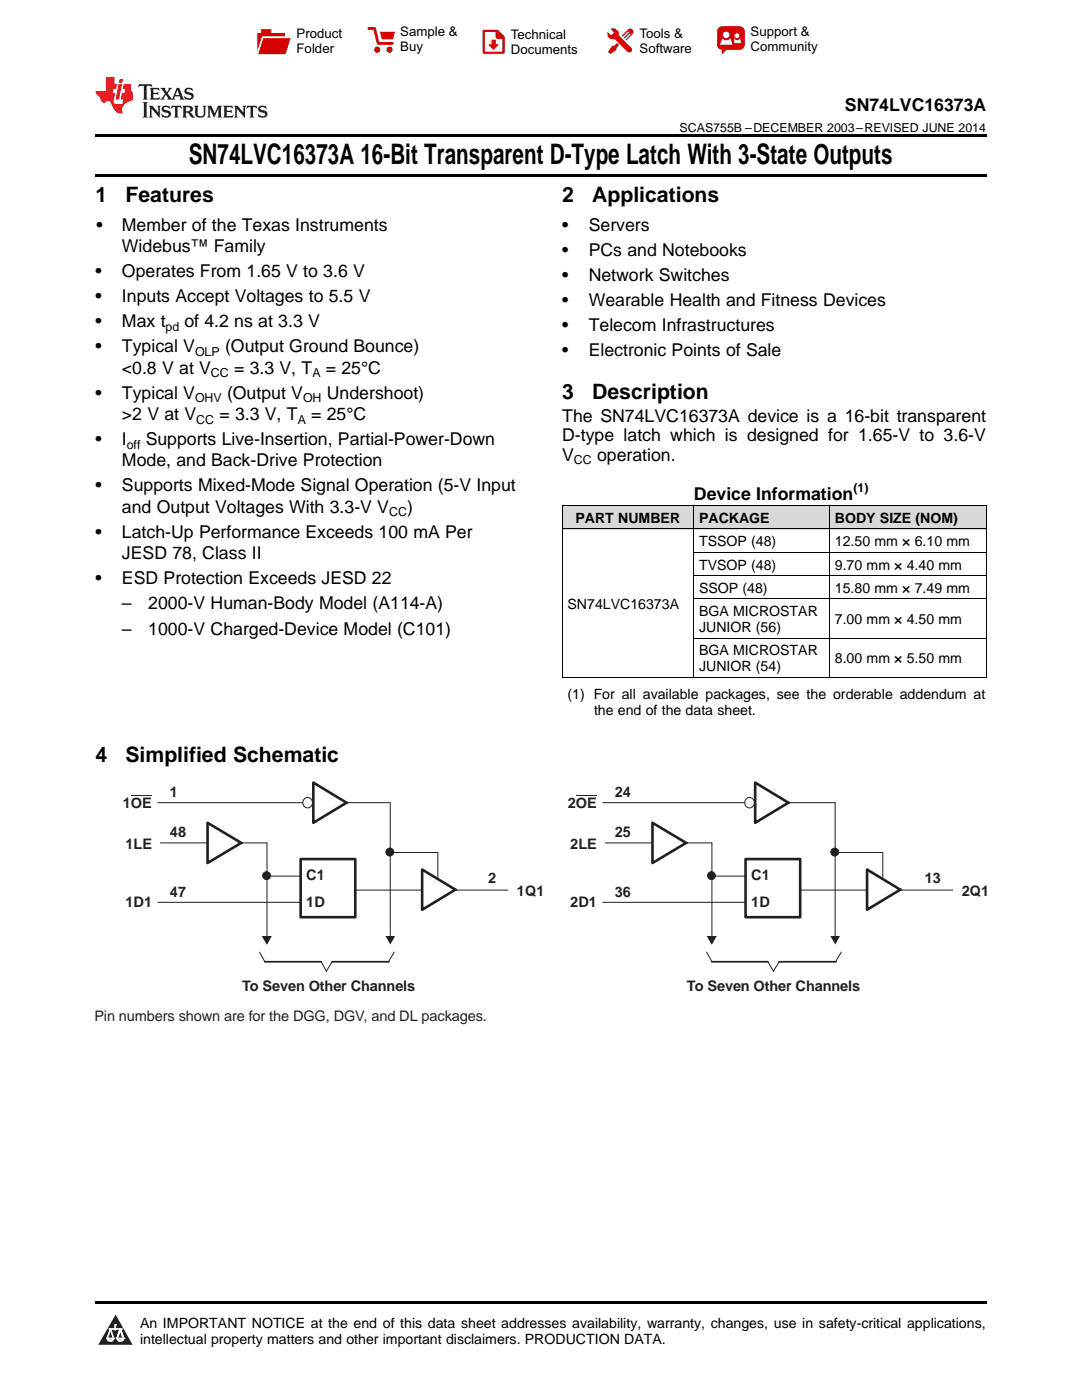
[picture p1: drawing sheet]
<svg xmlns="http://www.w3.org/2000/svg" width="216mm" height="279mm" viewBox="0 0 216 279" stroke-linecap="round" stroke-linejoin="round" font-family="sans-serif">
<g fill="#d8d8d8">
<path d="M112.2 101h26.2v4.6h-26.2z"/>
<path d="M138.4 101h27.1v4.6h-27.1z"/>
<path d="M165.5 101h31.3v4.6h-31.3z"/>
</g>
<path d="M23.1 262.4l3.4 6h-6.9z" fill="#231f20"/>
<path d="M21.4 267.1h1.2l-.3 .5h-.3a.55 .55 0 0 1-.6-.5z" fill-rule="evenodd" fill="#fff"/>
<path d="M21.4 267.1h1.2l-.3 .5h-.3a.55 .55 0 0 1-.6-.5z" fill="none" stroke="#231f20" stroke-width=".34"/>
<path d="M21.4 267.1l1.2 .1-.3 .4h-.5z" fill="none" stroke="#fff" stroke-width=".34"/>
<path d="M23 265.3h.1" fill="none" stroke="#fff" stroke-width=".34"/>
<path d="M23 264.4v.9z" fill="#fff"/>
<path d="M23 264.4v.9z" fill="none" stroke="#fff" stroke-width=".34"/>
<circle cx="23" cy="264.4" r=".17" fill="#fff"/>
<path d="M21.9 265.2h.1" fill="none" stroke="#fff" stroke-width=".34"/>
<path d="M21.9 265.2h2.3z" fill="#fff"/>
<path d="M21.9 265.2h2.3z" fill="none" stroke="#fff" stroke-width=".34"/>
<circle cx="24.2" cy="265.2" r=".17" fill="#fff"/>
<path d="M23.3 267.1h.1" fill="none" stroke="#fff" stroke-width=".34"/>
<path d="M24 265.2l-.7 1.9z" fill="#fff"/>
<path d="M24 265.2l-.7 1.9z" fill="none" stroke="#fff" stroke-width=".34"/>
<path d="M24 265.2l.7 1.9z" fill="#fff"/>
<path d="M24 265.2l.7 1.9z" fill="none" stroke="#fff" stroke-width=".34"/>
<path d="M24.6 267.1h.1" fill="none" stroke="#fff" stroke-width=".34"/>
<circle cx="21.4" cy="267.1" r=".17" fill="#fff"/>
<path d="M22.1 265.2l-.7 1.9z" fill="#fff"/>
<path d="M22.1 265.2l-.7 1.9z" fill="none" stroke="#fff" stroke-width=".34"/>
<path d="M22.1 265.2l.5 1.9z" fill="#fff"/>
<path d="M22.1 265.2l.5 1.9z" fill="none" stroke="#fff" stroke-width=".34"/>
<circle cx="22.6" cy="267.1" r=".17" fill="#fff"/>
<path d="M23.4 267.1h1.3a.65 .65 0 0 1-.7 .5 .65 .65 0 0 1-.6-.5z" fill-rule="evenodd" fill="#fff"/>
<path d="M23.4 267.1h1.3a.65 .65 0 0 1-.7 .5 .65 .65 0 0 1-.6-.5z" fill="none" stroke="#231f20" stroke-width=".34"/>
<path d="M23.4 267.1h1.3l-.4 .5h-.6z" fill="none" stroke="#fff" stroke-width=".34"/>
<path d="M23.3 267.1h.1" fill="none" stroke="#fff" stroke-width=".34"/>
<circle cx="24.7" cy="267.1" r=".17" fill="#fff"/>
<path d="M19 259.7h177.8v.5h-177.8z" fill="#000"/>
<path d="M32 168.2h21.3v19.2M77.9 170.1h9.5v5.7" fill="none" stroke="#231f20" stroke-width=".2"/>
<path d="M60 171.4h10.9v11.6h-10.9z" fill="none" stroke="#231f20" stroke-width=".52"/>
<path d="M52.2 186.8h2l-.9 1.7z" fill-rule="evenodd" fill="#231f20"/>
<path d="M31.5 160.2h46.4v27.2M53.3 174.8h6.7M70.9 177.6h30.4M77.9 170.1h.1M31.5 180.1h28.5" fill="none" stroke="#231f20" stroke-width=".2"/>
<circle cx="77.8" cy="170.1" r=".78" fill="#231f20"/>
<g fill="none" stroke="#231f20" stroke-width=".2">
<path d="M53.3 174.8h.1"/>
<circle cx="77.8" cy="170.1" r=".78"/>
</g>
<circle cx="53.2" cy="174.8" r=".78" fill="#231f20"/>
<circle cx="53.2" cy="174.8" r=".78" fill="none" stroke="#231f20" stroke-width=".2"/>
<path d="M76.9 186.8h1.9l-.9 1.7z" fill-rule="evenodd" fill="#231f20"/>
<path d="M26.1 158.8h4.2M51.8 190l1 1.9M64.1 191.9l1 2 1.2-2M78.7 190l-1.2 1.9" fill="none" stroke="#231f20" stroke-width=".2"/>
<path d="M52.8 191.9h11.3M66.3 191.9h11.3" fill="none" stroke="#231f20" stroke-width=".35"/>
<path d="M41.4 164.2l6.7 4-6.7 4z" fill="#fff"/>
<path d="M41.4 164.2l6.7 4-6.7 4z" fill="none" stroke="#231f20" stroke-width=".52"/>
<circle cx="48.1" cy="168.2" r=".17" fill="#231f20"/>
<path d="M84.2 173.5l6.7 4.1-6.7 4z" fill="#fff"/>
<path d="M84.2 173.5l6.7 4.1-6.7 4z" fill="none" stroke="#231f20" stroke-width=".52"/>
<circle cx="90.9" cy="177.6" r=".17" fill="#231f20"/>
<path d="M120.8 168.2h21.3v19.2M166.6 170.1h9.6v5.7" fill="none" stroke="#231f20" stroke-width=".2"/>
<path d="M148.8 171.4h10.9v11.6h-10.9z" fill="none" stroke="#231f20" stroke-width=".52"/>
<path d="M141 186.8h2l-.9 1.7z" fill-rule="evenodd" fill="#231f20"/>
<path d="M120.3 160.2h46.3v27.2M142.1 174.8h6.7M159.7 177.6h30.4M166.6 170.1h.1M120.3 180.1h28.5" fill="none" stroke="#231f20" stroke-width=".2"/>
<circle cx="166.6" cy="170.1" r=".78" fill="#231f20"/>
<g fill="none" stroke="#231f20" stroke-width=".2">
<path d="M142.1 174.8h.1"/>
<circle cx="166.6" cy="170.1" r=".78"/>
</g>
<circle cx="142" cy="174.8" r=".78" fill="#231f20"/>
<circle cx="142" cy="174.8" r=".78" fill="none" stroke="#231f20" stroke-width=".2"/>
<path d="M165.7 186.8h1.9l-1 1.7z" fill-rule="evenodd" fill="#231f20"/>
<path d="M114.8 158.8h4.2" fill="none" stroke="#231f20" stroke-width=".2"/>
<path d="M130.2 164.2l6.7 4-6.7 4z" fill="#fff"/>
<path d="M130.2 164.2l6.7 4-6.7 4z" fill="none" stroke="#231f20" stroke-width=".52"/>
<circle cx="136.9" cy="168.2" r=".17" fill="#231f20"/>
<path d="M173 173.5l6.6 4.1-6.6 4z" fill="#fff"/>
<path d="M173 173.5l6.6 4.1-6.6 4z" fill="none" stroke="#231f20" stroke-width=".52"/>
<circle cx="179.6" cy="177.6" r=".17" fill="#231f20"/>
<path d="M62.5 156.2l6.6 4-6.6 4z" fill="#fff"/>
<path d="M62.5 156.2l6.6 4-6.6 4z" fill="none" stroke="#231f20" stroke-width=".52"/>
<circle cx="69.1" cy="160.2" r=".17" fill="#231f20"/>
<path d="M61.5 160.2h.1" fill="none" stroke="#231f20" stroke-width=".2"/>
<circle cx="61.3" cy="160.2" r="1.01" fill="#fff"/>
<circle cx="61.3" cy="160.2" r="1.01" fill="none" stroke="#231f20" stroke-width=".2"/>
<path d="M150.7 156.2l6.6 4-6.6 4z" fill="#fff"/>
<path d="M150.7 156.2l6.6 4-6.6 4z" fill="none" stroke="#231f20" stroke-width=".52"/>
<circle cx="157.3" cy="160.2" r=".17" fill="#231f20"/>
<path d="M149.6 160.2h.1" fill="none" stroke="#231f20" stroke-width=".2"/>
<circle cx="149.5" cy="160.2" r="1.01" fill="#fff"/>
<g fill="none" stroke="#231f20" stroke-width=".2">
<path d="M141 190l1.1 1.9M153.2 191.9l1.1 2 1.2-2M167.9 190l-1.2 1.9"/>
<circle cx="149.5" cy="160.2" r="1.01"/>
</g>
<path d="M142.1 191.9h11.1M155.5 191.9h11.3" fill="none" stroke="#231f20" stroke-width=".35"/>
<path d="M112.2 105.6h84.6M112.2 100.9h84.6M112.2 101v34.3M138.4 101v34.3M138.4 119.5h58.4M138.4 114.9h58.4M138.4 110.2h58.4M165.5 101v34.3M196.8 101v34.3M112.2 135.2h84.6M138.4 127.4h58.4" fill="none" stroke="#000" stroke-width=".2"/>
<path d="M19 34.8h177.8v.5h-177.8zM19 26.8h177.8v.6h-177.8z" fill="#000"/>
<path d="M27.7 16.8l-.1 .6 .6-.3 .5 .1v.1v2.2l-.2 .4h1l-.2-.4v-2.2v-.1l.5-.1 .6 .3-.2-.6zM29.9 17.5l.2 .4v1.6l-.2 .4h1.9l.1-.6a1.09 1.09 0 0 1-1.3 .1v-.6h.6l.4 .2v-.7l-.2 .2h-.8v-.5l.2-.2a1.01 1.01 0 0 1 1 .3l-.1-.6zM32 17.5l.9 1.2-1 1.2h.9l-.2-.2 .5-.8 .5 .8-.3 .2h1.7l-.2-.2 .1-.5h1l.1 .5-.2 .2h1l-.3-.4-.7-2h-.5l-1 2.2-.8-1.1 .9-1.1h-.9l.2 .2-.4 .7-.4-.6 .2-.3zM35.4 17.9l.4 1.1h-.8zM37 17.7a.66 .66 0 0 0-.2 .7 .66 .66 0 0 0 .6 .5l.7 .1 .1 .3a.8 .8 0 0 1-.7 .3 .8 .8 0 0 1-.7-.5l.1 .8 .2-.1a.94 .94 0 0 0 1.1 0 .94 .94 0 0 0 .4-.9 1.48 1.48 0 0 0-1.3-.6v-.4a1.1 1.1 0 0 1 1.2 .2l-.2-.6-.2 .1-.5-.1zM28.5 20.4l.2 .4v2.3l-.2 .4h1l-.2-.4v-2.3l.2-.4zM29.7 21.1l.2 .4v1.6l-.2 .4h.8l-.3-.4 .1-1.4 1.6 1.8v-2l.2-.4h-.7l.2 .2v1.1l-1.2-1.3zM32.5 21.2a.66 .66 0 0 0-.2 .8 .66 .66 0 0 0 .6 .4l.6 .2 .2 .2a.8 .8 0 0 1-.8 .4 .8 .8 0 0 1-.7-.5l.2 .8 .2-.2a.94 .94 0 0 0 1 .1 .94 .94 0 0 0 .5-.9 1.47 1.47 0 0 0-1.3-.6l-.1-.4a1.1 1.1 0 0 1 1.3 .2l-.2-.6-.2 .1-.5-.1zM34.3 21.1l-.2 .6a.64 .64 0 0 1 .8-.3v1.7l-.2 .4h1l-.3-.4 .1-1.7a.66 .66 0 0 1 .8 .3l-.2-.6zM36.3 21.1l.3 .4v1.6l-.3 .4h1l-.2-.3v-.7h.5l.1 .2a.8 .8 0 0 0 1.2 .6l-1-.9a.62 .62 0 0 0 .6-.6 .62 .62 0 0 0-.6-.7zM37.1 21.4h.1a.48 .48 0 0 1 .6 .1 .48 .48 0 0 1 .1 .5l-.2 .2h-.6zM38.7 21.1l.2 .2a2.29 2.29 0 0 0 .4 2 1.05 1.05 0 0 0 1.7-.7v-1.3l.2-.2h-.8l.2 .4v1.1a.61 .61 0 0 1-.6 .6 .61 .61 0 0 1-.6-.6v-1.1l.3-.4zM41.3 21.1l.3 .4v1.6l-.3 .4h.8l-.2-.4v-1.5l.8 1.9 .9-1.9v1.5l-.2 .4h.9l-.2-.4v-1.6l.2-.4h-.8l-.7 1.5-.6-1.5zM44.5 21.1l.2 .4v1.6l-.2 .4h1.9l.2-.6a1.1 1.1 0 0 1-1.4 .1v-.6h.6l.4 .1v-.6l-.2 .2h-.8v-.6l.2-.1a1.02 1.02 0 0 1 1.1 .3l-.2-.6zM46.7 21.1l.2 .4v1.6l-.2 .4h.8l-.3-.4 .1-1.4 1.6 1.8v-2l.2-.4h-.7l.2 .2v1.1l-1.2-1.3zM49.3 21.1l-.1 .6a.64 .64 0 0 1 .8-.3v1.7l-.3 .4h1l-.2-.4v-1.7a.66 .66 0 0 1 .8 .3l-.1-.6zM51.7 21.2a.66 .66 0 0 0-.2 .8 .66 .66 0 0 0 .7 .4l.6 .2 .1 .2a.8 .8 0 0 1-.7 .4 .8 .8 0 0 1-.7-.5l.1 .8 .2-.2a.94 .94 0 0 0 1.1 .1 .94 .94 0 0 0 .4-.9 1.48 1.48 0 0 0-1.2-.6l-.1-.4a1.1 1.1 0 0 1 1.2 .2l-.2-.6-.1 .1-.6-.1z" fill="#231f20"/>
<path d="M21.1 15.4v2.8h-2v.4l.9 1a.96 .96 0 0 0 1 .9 .59 .59 0 0 1 .5-.4 .59 .59 0 0 1 .5 .3l.4 .8a1.61 1.61 0 0 0 2.1 1.4 1.63 1.63 0 0 1 1.1-2.3l.9-.3v-1.5a1.6 1.6 0 0 1-.4-1.7h-1.4l-.2 .9h.5l-.2 .8h-.5l-.2 1v.3l.5 .1-.2 .9h-.7a.74 .74 0 0 1-1-.7l.3-1.6h-.5l.2-.8h.5l.1-.9h-.4v-1.4zM23.7 16.8l-.7 3.1h.8l.6-3.1zM23.8 15.8l-.1 .7h.7l.2-.7z" fill="#ee1d23"/>
<g fill="#d60000">
<path d="M52.1 5.8h2v.8h2.8v4.2h-5.5v-4.2h.7z" fill-rule="evenodd"/>
<path d="M52.4 7.5h5.6l-1 3.3h-5.6z" fill-rule="evenodd"/>
</g>
<path d="M52.4 7.4h5.7l-.1 .1h-5.5l-1.1 3.3z" fill-rule="evenodd" fill="#fff"/>
<path d="M52.4 7.4h5.7l-.1 .1h-5.5l-1.1 3.3z" fill="none" stroke="#fff" stroke-width=".2"/>
<path d="M73.6 5.7h1.1l.7 2.9h2.9" fill="none" stroke="#d60000" stroke-width=".55"/>
<g fill="#d60000">
<path d="M75.8 6.3h3l-.4 1.6h-2.2z" fill-rule="evenodd"/>
<circle cx="75.3" cy="9.9" r=".62"/>
<circle cx="77.7" cy="9.9" r=".62"/>
</g>
<path d="M96.5 6.2h2.7l1.3 1.2v3.1h-4z" fill="none" stroke="#d60000" stroke-width=".44"/>
<g fill="#d60000">
<path d="M98.1 7.9h.8v1h.5l-.9 1.1-1-1v-.1h.6z" fill-rule="evenodd"/>
<path d="M98.9 6.2h.3l1.3 1.2v.4h-1.3l-.3-.4z" fill-rule="evenodd"/>
<path d="M121.9 5.7h.8l.7 .6 .1 .7 2.5 2.5-.8 .8-2.3-2.3-1.1-.2-.6-.6v-.8l.7 .6 .5-.4v-.2l-.5-.5z" fill-rule="evenodd"/>
<path d="M122.2 9.1h.4l.5-.5 .4 .4-.5 .5v.4l-1.2 .9-.5-.5z" fill-rule="evenodd"/>
<path d="M125.3 5.9a.67 .67 0 0 1 .9 0 .67 .67 0 0 1 0 .9z" fill-rule="evenodd"/>
<path d="M125.3 5.9l.9 .9-1.2 1.2h-.2v-.2l1-.9v-.2h-.2l-.9 1h-.2v-.2l.9-1 .1-.2h-.3l-.9 1h-.2v-.2z" fill-rule="evenodd"/>
<circle cx="125.6" cy="9.9" r=".54"/>
</g>
<path d="M123.3 6.3v.7" fill="none" stroke="#d60000" stroke-width=".2"/>
<g fill="#d60000">
<path d="M143.4 5.5l.6-.2h3.6a.95 .95 0 0 1 1 .9v2.8a.95 .95 0 0 1-1 .9h-3.6a.95 .95 0 0 1-.9-.9v-2.8z" fill-rule="evenodd"/>
<path d="M144 9.9h.9l-.7 .9h-.2z" fill-rule="evenodd"/>
</g>
<g fill="#fff">
<path d="M146.6 8.6h1.3z"/>
<path d="M144.1 7.8h.3l.1 .2h.8l.2-.2h.3l.4 1.1h-2.5z" fill-rule="evenodd"/>
<path d="M146.4 7.8h.3l.1 .2h.5l.2-.2h.2l.2 .8h-1.3z" fill-rule="evenodd"/>
<circle cx="144.9" cy="6.9" r=".65"/>
<circle cx="147" cy="7.1" r=".48"/>
</g>
<text font-size="5.6" x="37.7" y="32.8">SN74LVC16373A 16-Bit Transparent D-Type Latch With 3-State Outputs</text>
<g font-size="4.2">
<text x="19" y="40.4">1</text>
<text x="25" y="40.4">Features</text>
<text x="112.2" y="40.4">2</text>
<text x="118.2" y="40.4">Applications</text>
<text x="112.2" y="79.6">3</text>
<text x="118.2" y="79.6">Description</text>
<text x="19" y="152.2">4</text>
<text x="25" y="152.2">Simplified Schematic</text>
</g>
<g font-size="3.5">
<text x="168.6" y="22.2">SN74LVC16373A</text>
<text x="19.2" y="46.1">•</text>
<text x="24.3" y="46.1">Member of the Texas Instruments</text>
<text x="112.2" y="46.1">•</text>
<text x="117.5" y="46.1">Servers</text>
<text x="24.3" y="50.3">Widebus™ Family</text>
<text x="112.2" y="51.1">•</text>
<text x="117.5" y="51.1">PCs and Notebooks</text>
<text x="19" y="55.3">•</text>
<text x="24.3" y="55.3">Operates From 1.65 V to 3.6 V</text>
<text x="112.2" y="56.1">•</text>
<text x="117.5" y="56.1">Network Switches</text>
<text x="19" y="60.3">•</text>
<text x="19" y="65.3">•</text>
<text x="24.3" y="60.3">Inputs Accept Voltages to 5.5 V</text>
<text x="24.3" y="65.3">Max t</text>
<text x="36.8" y="65.3">of 4.2 ns at 3.3 V</text>
<text x="112.2" y="61.1">•</text>
<text x="117.5" y="61.1">Wearable Health and Fitness Devices</text>
<text x="19" y="70.3">•</text>
<text x="24.3" y="70.3">Typical V</text>
<text x="44.9" y="70.3">(Output Ground Bounce)</text>
<text x="112.2" y="66.1">•</text>
<text x="112.2" y="71.1">•</text>
<text x="117.5" y="66.1">Telecom Infrastructures</text>
<text x="117.5" y="71.1">Electronic Points of Sale</text>
<text x="24.3" y="74.6">&lt;0.8 V at V</text>
<text x="46.7" y="74.6">= 3.3 V, T</text>
<text x="65" y="74.6">= 25°C</text>
<text x="19" y="79.6">•</text>
<text x="24.3" y="79.6">Typical V</text>
<text x="24.3" y="83.8">&gt;2 V at V</text>
<text x="43.8" y="83.8">= 3.3 V, T</text>
<text x="45.3" y="79.6">(Output V</text>
<text x="62.1" y="83.8">= 25°C</text>
<text x="65.2" y="79.6">Undershoot)</text>
<text x="19" y="88.8">•</text>
<text x="24.3" y="88.8">I</text>
<text x="29.1" y="88.8">Supports Live-Insertion, Partial-Power-Down</text>
<text x="112.2" y="84.2">The SN74LVC16373A device is a 16-bit transparent</text>
<text x="112.2" y="88.1">D-type latch which is designed for 1.65-V to 3.6-V</text>
<text x="24.3" y="93.1">Mode, and Back-Drive Protection</text>
<text x="112.2" y="92">V</text>
<text x="119.1" y="92">operation.</text>
<text x="19" y="98.1">•</text>
<text x="24.3" y="98.1">Supports Mixed-Mode Signal Operation (5-V Input</text>
<text x="138.5" y="99.7">Device Information</text>
<text x="19" y="107.3">•</text>
<text x="24.3" y="102.3">and Output Voltages With 3.3-V V</text>
<text x="24.3" y="107.3">Latch-Up Performance Exceeds 100 mA Per</text>
<text x="81.2" y="102.3">)</text>
<text x="24.3" y="111.5">JESD 78, Class II</text>
<text x="19" y="116.6">•</text>
<text x="24.3" y="116.6">ESD Protection Exceeds JESD 22</text>
<text x="24.3" y="121.6">–</text>
<text x="29.6" y="121.6">2000-V Human-Body Model (A114-A)</text>
<text x="24.3" y="126.7">–</text>
<text x="29.6" y="126.7">1000-V Charged-Device Model (C101)</text>
</g>
<g font-size="2.9" fill="#231f20">
<text x="24.5" y="161.2">1OE</text>
<text x="33.9" y="159">1</text>
<text x="113.3" y="161.2">2OE</text>
<text x="122.7" y="159">24</text>
<text x="33.9" y="167.1">48</text>
<text x="122.7" y="167.1">25</text>
<text x="25" y="169.5">1LE</text>
<text x="113.8" y="169.5">2LE</text>
<text x="33.9" y="178.9">47</text>
<text x="61.1" y="175.6">C1</text>
<text x="97.4" y="176.2">2</text>
<text x="103.2" y="178.8">1Q1</text>
<text x="122.7" y="178.9">36</text>
<text x="149.9" y="175.6">C1</text>
<text x="184.5" y="176.2">13</text>
<text x="191.9" y="178.8">2Q1</text>
<text x="25" y="181">1D1</text>
<text x="61.1" y="181">1D</text>
<text x="113.8" y="181">2D1</text>
<text x="149.9" y="181">1D</text>
<text x="48.3" y="197.8">To Seven Other Channels</text>
<text x="137.1" y="197.8">To Seven Other Channels</text>
<text x="18.8" y="203.7">Pin numbers shown are for the DGG, DGV, and DL packages.</text>
</g>
<g font-size="2.8">
<text x="114.8" y="104.4">PART NUMBER</text>
<text x="139.5" y="104.4">PACKAGE</text>
<text x="166.6" y="104.4">BODY SIZE (NOM)</text>
<text x="139.5" y="109">TSSOP (48)</text>
<text x="139.5" y="113.7">TVSOP (48)</text>
<text x="166.6" y="109">12.50 mm × 6.10 mm</text>
<text x="166.6" y="113.7">9.70 mm × 4.40 mm</text>
<text x="139.5" y="118.3">SSOP (48)</text>
<text x="166.6" y="118.3">15.80 mm × 7.49 mm</text>
<text x="113.2" y="121.5">SN74LVC16373A</text>
<text x="139.5" y="123">BGA MICROSTAR</text>
<text x="166.6" y="124.6">7.00 mm × 4.50 mm</text>
<text x="139.5" y="126.2">JUNIOR (56)</text>
<text x="139.5" y="130.8">BGA MICROSTAR</text>
<text x="139.5" y="134">JUNIOR (54)</text>
<text x="166.6" y="132.4">8.00 mm × 5.50 mm</text>
<text x="113.2" y="139.5">(1) For all available packages, see the orderable addendum at</text>
<text x="118.5" y="142.7">the end of the data sheet.</text>
<text x="27.9" y="265">An IMPORTANT NOTICE at the end of this data sheet addresses availability, warranty, changes, use in safety-critical applications,</text>
<text x="27.9" y="268.2">intellectual property matters and other important disclaimers. PRODUCTION DATA.</text>
</g>
<g font-size="2.6">
<text x="59.2" y="7.6">Product</text>
<text x="59.2" y="10.6">Folder</text>
<text x="79.9" y="7.3">Sample &amp;</text>
<text x="79.9" y="10.2">Buy</text>
<text x="101.9" y="7.8">Technical</text>
<text x="101.9" y="10.8">Documents</text>
<text x="127.6" y="7.6">Tools &amp;</text>
<text x="127.6" y="10.6">Software</text>
<text x="149.8" y="7.2">Support &amp;</text>
<text x="149.8" y="10.2">Community</text>
</g>
<g font-size="2.5">
<text x="135.6" y="26.3">SCAS755B –DECEMBER 2003–REVISED JUNE 2014</text>
<text x="33" y="66">pd</text>
<text x="38.9" y="71">OLP</text>
<text x="42.1" y="75.3">CC</text>
<text x="62.3" y="75.3">A</text>
<text x="38.9" y="80.3">OHV</text>
<text x="60.5" y="80.3">OH</text>
<text x="25.3" y="89.5">off</text>
<text x="39.2" y="84.5">CC</text>
<text x="59.4" y="84.5">A</text>
<text x="114.5" y="92.7">CC</text>
<text x="170.3" y="98.3">(1)</text>
<text x="77.6" y="103">CC</text>
</g>
</svg>
